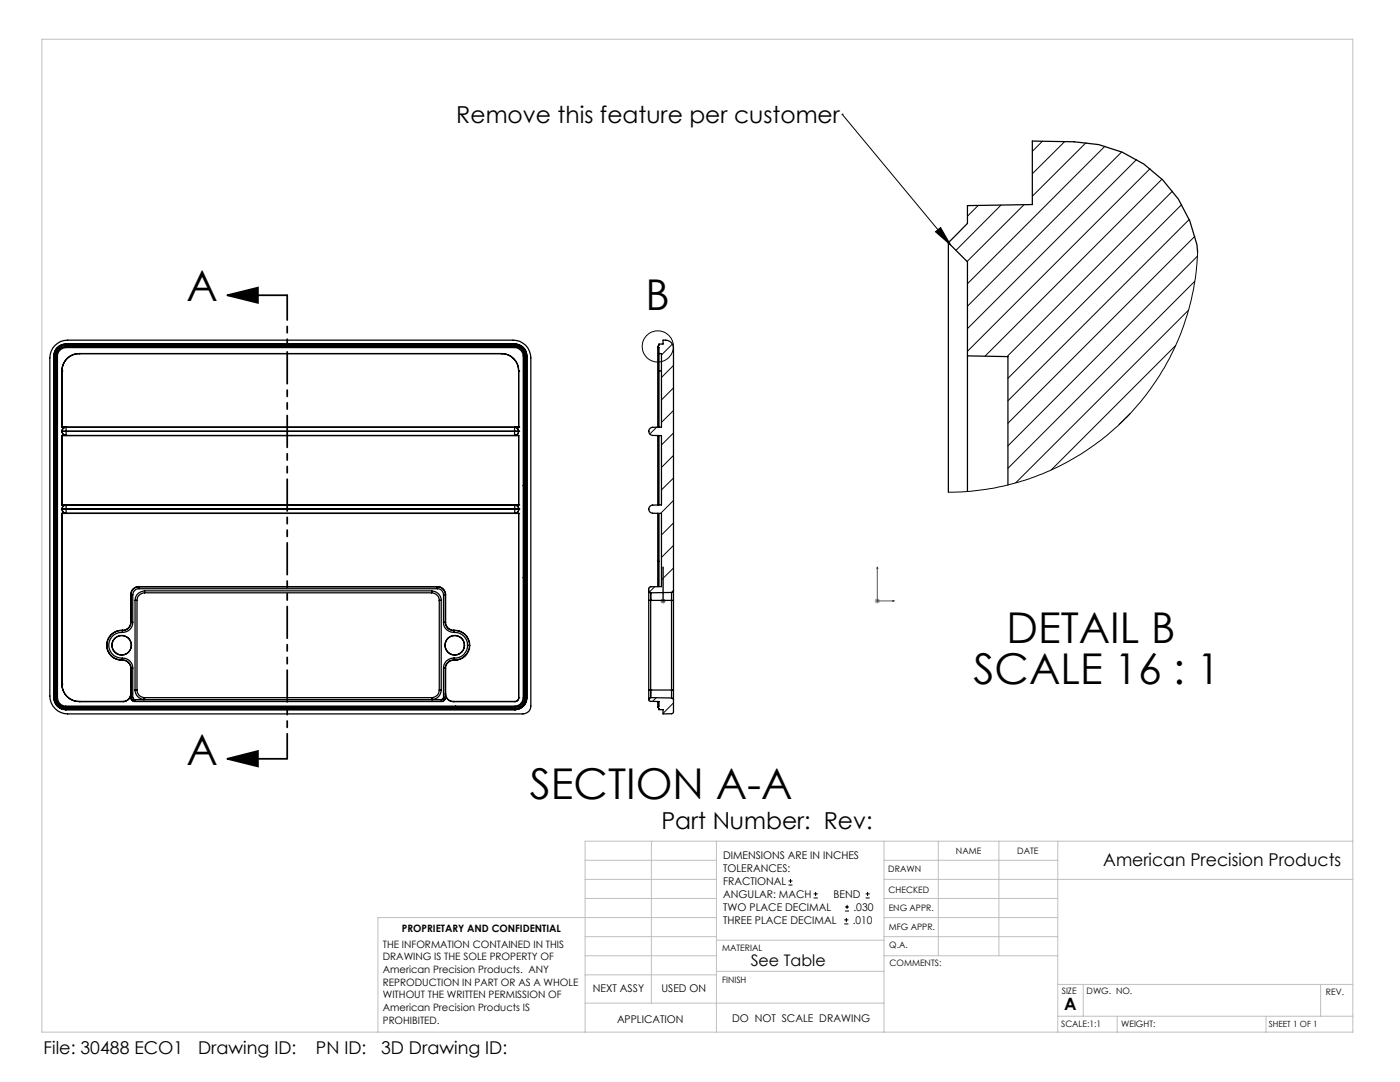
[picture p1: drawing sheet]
<svg xmlns="http://www.w3.org/2000/svg" width="279mm" height="216mm" viewBox="0 0 279 216" stroke-linecap="round" stroke-linejoin="round" font-family="sans-serif">
<g fill="none" stroke="#c0c0c0" stroke-width=".2">
<path d="M8.4 7.8h261.6v198.2h-261.6zM116.8 171.7h26.2M116.8 175.5h26.2M116.8 179.3h26.2M130 167.9v32.3M143 167.9v38.1M176.4 167.9v38.1M176.4 171.7h34.7M176.4 175.5h93.6M176.4 179.3h34.7M187.3 167.9v22.8M199.4 167.9v22.8"/>
<path d="M211.1 167.9v38.1M270 167.9h-153.2v38.1M116.8 190.7h26.2M116.8 186.9h26.2M116.8 194.5h26.2M143 193.8h33.4M143 187.6h33.4M143 183.1h-67.6v22.9M176.4 190.7h34.7M176.4 183.1h34.7M176.4 186.9h34.7M211.1 196.4h58.9"/>
<path d="M216.2 196.4v6.4M263.6 196.4v6.4M116.8 200.2h59.6M211.1 202.8h58.9M223 202.8v3.2M252.7 202.8v3.2"/>
</g>
<g fill="none" stroke="#000" stroke-width=".2">
<path d="M168.1 22.8h.1M168.1 22.8l21.6 26.1M186.7 46.2l1-.8 2 3.5z"/>
<circle cx="131.3" cy="69.1" r="3.1"/>
</g>
<path d="M45.4 58.9h11.9M45.4 58.9l6.1-1.5v3zM45.4 151.4h11.9M45.4 151.4l6.1-1.5v3z" fill="none" stroke="#000" stroke-width=".35"/>
<path d="M132.3 119.8v.2zM132.3 113.1v.4v-.4M132.3 119.9h.1M132.3 113.1v6.8M175.1 113.1v6.8h3.4M175.1 113.1l.1 .4h-.2zM178.2 119.8l.3 .1-.3 .1z" fill="none" stroke="#00f" stroke-width=".2"/>
<path d="M131.8 119.9h1M132 119.6l.7 .7M132.3 119.4v1M132.7 119.6l-.7 .7M174.6 119.9h1M174.7 119.6l.7 .7M175.1 119.4v1M175.4 119.6l-.7 .7" fill="none" stroke="#808080" stroke-width=".2"/>
<path d="M57.3 58.9v92.5" fill="none" stroke="#000" stroke-width=".35" stroke-dasharray="6.3 1.3 1.3 1.3 1.3 1.3" stroke-dashoffset="1.4"/>
<g fill="#000">
<path d="M186.7 46.2l1-.8 2 3.5z"/>
<path d="M45.4 58.9l6.1-1.5v3zM45.4 151.4l6.1-1.5v3z"/>
</g>
<g fill="#00f">
<path d="M178.2 119.8l.3 .1-.3 .1zM175.1 113.1l.1 .4h-.2z"/>
<path d="M132.3 119.8v.2zM132.3 113.1v.4zM132.3 119.8v.2zM132.3 113.1v.4z"/>
</g>
<g fill="none" stroke="#000" stroke-width=".25">
<path d="M189.3 48.4v49.8M189.3 48.4l3.8 3.8v18.8M189.3 48.4l3.8-3.8v-3.6l12.9-.2v-12.6l8.4 .1a25.2 25.2 0 0 1 24.6 22M10.8 71h.1M10.8 71v68.2M11 68.9a3.3 3.3 0 0 1 2.5-1h88.9a3.5 3.5 0 0 1 3.5 3.5v69.5a1.57 1.57 0 0 1-1.5 1.6h-90.9a3.6 3.6 0 0 1-3.6-3.6v-67.5a3.7 3.7 0 0 1 1.1-2.5zM11.5 69.7l1-.7 .6-.1h89.6a2.15 2.15 0 0 1 2.2 2.1v68.2a2.05 2.05 0 0 1-2.1 2.2h-89.7a2.15 2.15 0 0 1-2.1-2.2v-68.2l.1-.7zM11.8 69.7a4.2 4.2 0 0 1 3.2-.6h86.2a4.3 4.3 0 0 1 2.8 .5 4.1 4.1 0 0 1 .7 3.3v65a3 3 0 0 1-1.1 3l-1.5 .2h-86.9a6.7 6.7 0 0 1-3.2-.3l-.5-.5-.2-.7-.1-.7v-68l.2-.7zM12.1 69.7l1-.3h89.6a1.78 1.78 0 0 1 1.7 1.6v68.2a1.67 1.67 0 0 1-1.6 1.7h-89.7a1.64 1.64 0 0 1-1.6-1.7v-68.2l.2-.8zM12.3 74h.1M12.3 74v11.2M13.1 68.7a2.41 2.41 0 0 0-2.3 2.3"/>
<path d="M13.1 68.7h.1M13.1 68.7a2.35 2.35 0 0 0-2.3 2.3M13.1 68.7h89.7M15.8 70.6a3.4 3.4 0 0 0-3.5 3.4M15.8 70.6h.1M15.8 70.6a3.5 3.5 0 0 0-3.5 3.4M15.8 70.6h84.2M100 70.6a3.4 3.4 0 0 1 3.5 3.4M100 70.6h.1M100 70.6a3.5 3.5 0 0 1 3.5 3.4M102.8 68.7a2.35 2.35 0 0 1 2.3 2.3M102.8 68.7h.1"/>
<path d="M102.8 68.7a2.41 2.41 0 0 1 2.4 2.3M103.5 74h.1M103.5 74v11.2M105.1 71h.1M105.1 71v68.2M105.2 71v68.2M131.3 69.1v16.1M131.3 69.1l.2 .3v1.2M131.3 69.1l.2-.2v-.2h.8v-.8a1.71 1.71 0 0 1 2.1 1.6v48.3M131.5 70.6h.5v14.6l-1.8 .1a.85 .85 0 0 0-.7 .7M131.5 70.6v3.4M131.5 74v11.2"/>
<path d="M131.5 74h.5M193.1 71v27.1M193.1 71l8.1 .2v25.6M12.3 86.1a.85 .85 0 0 0 .9 .8M12.3 85.2h.1M12.3 86h.1M12.3 86v.1M12.3 85.2h91.2M12.4 86.1a.85 .85 0 0 0 .8 .8M12.4 86.1h.8M12.4 86v.1M12.4 86.1h-.1"/>
<path d="M13.2 86.1v.8M13.2 85.3v.7M13.2 85.3a.78 .78 0 0 0-.8 .7M13.2 85.3a.71 .71 0 0 0-.9 .7M13.2 86v.1M13.2 86h89.5M13.2 85.3h89.5M102.7 86.1v.7a.68 .68 0 0 0 .8-.7M102.7 86.1h.8M102.7 85.3v.7M102.7 85.3a.78 .78 0 0 1 .8 .7M102.7 85.3a.71 .71 0 0 1 .8 .7"/>
<path d="M102.7 86v.1M103.5 86a.79 .79 0 0 1-.8 .9M103.5 86h.1M103.5 85.2h.1M104.4 96.9h.5M129.5 86.1a.85 .85 0 0 0 .7 .8h1.8v13.9h-1.8a.85 .85 0 0 0-.7 .8M129.5 86v.1M131.3 86.9v13.9M131.5 86.9v13.9M11 112h.5M12.3 101.6a.91 .91 0 0 0 .9 .8M12.3 100.8h.1"/>
<path d="M12.3 102.4h.1M12.3 100.8v-13.9h91.2v13.9M12.3 101.6h.1M12.3 102.4h91.2M12.3 100.8h91.2M12.3 102.4v34.1M12.4 101.6h.8M12.4 101.6a.85 .85 0 0 0 .8 .8M12.4 101.6h.1M12.4 101.6h-.1M13.2 101.6v.8M13.2 100.8a.85 .85 0 0 0-.8 .8"/>
<path d="M13.2 100.8v.8M13.2 100.8a.83 .83 0 0 0-.9 .8M13.2 101.6h.1M13.2 101.6h89.5M13.2 100.8h89.5M13.2 102.4h.1M26.1 118.7v5.5M26.1 118.7h.1M26.1 118.7h.4M26.5 118.7v5.5M27 119.8h.3M27 119.8v17.9"/>
<path d="M27.3 119.8v17.9M27.7 117.5a1.27 1.27 0 0 0-1.2 1.2M27.7 117.1a1.57 1.57 0 0 0-1.6 1.6M27.7 117.1v.4M27.7 117.5h59.6M27.7 117.1h59.6M27.7 117.1h.1M28.9 117.9a1.93 1.93 0 0 0-1.9 1.9M28.9 117.9v.4M28.9 118.3a1.57 1.57 0 0 0-1.6 1.5M28.9 117.9h57.2M28.9 118.3h57.2"/>
<path d="M86.1 117.9a1.93 1.93 0 0 1 2 1.9M86.1 117.9v.4M86.1 118.3a1.57 1.57 0 0 1 1.6 1.5M87.3 117.5a1.21 1.21 0 0 1 1.2 1.2M87.3 117.1a1.57 1.57 0 0 1 1.6 1.6M87.3 117.1v.4M87.3 117.1a1.63 1.63 0 0 1 1.6 1.6M87.3 117.1h.1M87.7 119.8h.4M87.7 119.8v17.9M88.1 119.8v17.9M88.5 118.7h.4"/>
<path d="M88.5 118.7v5.5M88.9 118.7v5.5M88.9 118.7h.1M102.7 101.6v.8M102.7 100.8v.8M102.7 101.6h.8M102.7 100.8a.85 .85 0 0 1 .8 .8M102.7 100.8a.71 .71 0 0 1 .8 .8M102.7 101.6h.1M103.5 100.8h.1M103.5 102.4h.1M103.5 102.4v36.8"/>
<path d="M103.5 101.6a.85 .85 0 0 1-.8 .8M103.5 101.6h.1M103.5 101.6a.78 .78 0 0 1-.8 .8M104.4 115.3h.5M129.5 117.9v.2l.4 .2M129.5 101.6a.85 .85 0 0 0 .7 .8h1.8v14.7h-2.2l-.3 .3v.5M129.5 119.8h.4M129.5 117.9v1.9M129.5 101.6h.1M129.5 119.8v17.9M129.9 118.3v1.5M129.9 119.8h.1"/>
<path d="M129.9 119.8h4.1M129.9 119.8v17.9M131.3 112h.2M131.3 102.4v14.7M131.5 102.4v14.7M134 118.2v1.6M134 119.8h.4M134 118.2l-4.1 .1M134 119.8v17.9M134.4 117.8l-.1 .3-.3 .1M134.4 117.8v2M134.4 119.8v17.9"/>
<path d="M10.8 139.2a2.41 2.41 0 0 0 2.3 2.4M10.8 139.2h.1M10.8 139.2a2.35 2.35 0 0 0 2.3 2.4M12.3 136.5a3.4 3.4 0 0 0 3.5 3.5M12.3 136.5h.1M12.3 136.5a3.5 3.5 0 0 0 3.5 3.5M15.8 140h.1M15.8 140h8.8M22.3 128.8a1.96 1.96 0 0 1 2-2 1.96 1.96 0 0 1 1.9 2M22.3 128.8a1.96 1.96 0 0 0 2 1.9 1.96 1.96 0 0 0 1.9-1.9M22.3 128.8h.1M22.4 128.8a1.92 1.92 0 0 0 1.9 1.9 1.92 1.92 0 0 0 1.9-1.9"/>
<path d="M22.4 128.8a1.92 1.92 0 0 1 1.9-2 1.92 1.92 0 0 1 1.9 2M24.4 131.3a1.94 1.94 0 0 1 2.1 2M24.4 126.2a2.58 2.58 0 0 0-2.7 2.6 2.58 2.58 0 0 0 2.7 2.5M24.4 131.3v.4M24.4 125.8a2.95 2.95 0 0 0-3.1 2.9 2.95 2.95 0 0 0 3.1 3M24.4 125.8v.4M24.4 131.7a1.69 1.69 0 0 1 1.7 1.6M24.4 131.7a1.63 1.63 0 0 1 1.7 1.6M24.4 125.8a2.98 2.98 0 0 0-3.1 2.9 2.98 2.98 0 0 0 3.1 3M24.4 125.8h.1M24.4 131.7h.1M24.6 140h.1"/>
<path d="M26.1 139.2a.77 .77 0 0 0 .8 .8M26.1 138.4h.1M26.1 124.2a1.57 1.57 0 0 1-1.7 1.6M26.1 138.4a1.51 1.51 0 0 1-1.5 1.6M26.1 138.4a1.57 1.57 0 0 1-1.5 1.6M26.1 133.3h.1M26.1 133.3v5.9M26.1 124.2h.1M26.1 139.2h.4M26.1 133.3h.4M26.1 139.2l.3 .5M26.1 124.2a1.69 1.69 0 0 1-1.7 1.6"/>
<path d="M26.1 124.2h.4M26.1 139.2h.1M26.2 128.8h.1M26.4 139.7l.5 .2M26.5 139.2l.1 .3M26.5 124.2a1.99 1.99 0 0 1-2.1 2M26.5 133.3v5.9M26.6 139.5l.3 .1M26.6 139.5l-.2 .2M26.9 140h61.2M26.9 139.6v.3M26.9 139.9h61.2"/>
<path d="M26.9 139.6h61.2M26.9 139.9v.1M27 137.7a1.94 1.94 0 0 0 1.7 1.9v-.4M27 137.7h.3M27.3 137.7a1.51 1.51 0 0 0 1.4 1.5M28.7 139.2h.2M28.7 139.2h.1M28.9 139.2h57.2M28.9 139.2v.4M86.1 139.2v.4M86.1 139.2h.2M86.3 139.2h.1"/>
<path d="M87.7 137.7h.4M87.7 137.7a1.51 1.51 0 0 1-1.4 1.5M88.1 137.7a1.94 1.94 0 0 1-1.8 1.9v-.4M88.1 139.6v.3M88.1 139.9v.1M88.4 139.5l-.3 .1M88.4 139.5l.3 .2M88.5 124.2a1.99 1.99 0 0 0 2.1 2M88.5 139.2l-.1 .3M88.5 139.2h.4M88.5 133.3h.4M88.5 124.2h.4"/>
<path d="M88.5 133.3v5.9M88.7 139.7l-.6 .2M88.8 128.8a1.96 1.96 0 0 1 2-2 1.96 1.96 0 0 1 1.9 2M88.8 128.8a1.96 1.96 0 0 0 2 1.9 1.96 1.96 0 0 0 1.9-1.9M88.8 128.8h.1M88.8 128.8a1.92 1.92 0 0 0 2 1.9 1.92 1.92 0 0 0 1.9-1.9M88.8 128.8a1.92 1.92 0 0 1 2-2 1.92 1.92 0 0 1 1.9 2M88.9 139.2l-.2 .5M88.9 124.2a1.63 1.63 0 0 0 1.7 1.6M88.9 133.3v5.9M88.9 139.2h.1M88.9 133.3h.1"/>
<path d="M88.9 124.2h.1M88.9 139.2a.77 .77 0 0 1-.8 .8M88.9 138.4a1.51 1.51 0 0 0 1.6 1.6M88.9 138.4h.1M88.9 138.4v.8M88.9 124.2a1.57 1.57 0 0 0 1.7 1.6M88.9 133.3v5.1M90.5 140h.1M90.5 140h12.2M90.6 131.7a1.69 1.69 0 0 0-1.7 1.6M90.6 125.8v.4M90.6 125.8a2.96 2.96 0 0 1 3.1 3"/>
<path d="M90.6 131.7a1.63 1.63 0 0 0-1.7 1.6M90.6 125.8h.1M90.6 131.7h.1M90.6 126.2a2.54 2.54 0 0 1 2.7 2.6M90.6 131.3a1.99 1.99 0 0 0-2.1 2M90.6 131.3v.4M92.7 128.8h.1M93.3 128.8a2.48 2.48 0 0 1-2.7 2.5M93.3 128.8h.4M93.7 128.8a2.96 2.96 0 0 1-3.1 2.9M93.7 128.8h.1M102.7 140h.1"/>
<path d="M103.5 139.2a.73 .73 0 0 1-.8 .8M103.5 139.2h.1M105.1 139.2a2.35 2.35 0 0 1-2.3 2.4M105.1 139.2h.1M105.2 139.2a2.41 2.41 0 0 1-2.4 2.4M129.5 139.6l.2 .3 1.8 .1v.9l-.2 .2M129.5 137.7h.4M129.5 137.7v1.9M129.9 139.2l-.4 .4M129.9 137.7v1.5M129.9 137.7h.1M129.9 139.2l4.1 .1"/>
<path d="M129.9 137.7h4.1M131.3 140v1.1M134 139.3l.3 .1 .1 .3M134 137.7v1.6M134 137.7h.4M134.4 139.7v2.4l-.3 .3-1.8 .1v-.9h-.8v-.2l-.2-.3M134.4 137.7v2M13.1 141.6h.1M13.1 141.6h89.7M90.9 140.9v.5M102.8 141.6h.1"/>
</g>
<g fill="none" stroke="#000" stroke-width=".2">
<path d="M208 28.2l-2 2M212.4 28.3l-6.4 6.4M216.7 28.5l-10.7 10.7M220.5 29.2l-27.4 27.4M223.9 30.3l-30.8 30.8M226.8 31.8l-33.7 33.8M229.5 33.7l-36.4 36.4M231.9 35.7l-35.3 35.3M234 38.1l-33 33M195.2 41l-2.1 2.1M199.8 40.9l-9 9.1M204.4 40.9l-11.4 11.3"/>
<path d="M235.8 40.8l-34.6 34.7M237.3 43.8l-36.1 36.2M238.4 56.1l-37.2 37.4M238.5 47.1l-37.3 37.4M239 51.1l-37.8 37.9M239 50.3a49.8 49.8 0 0 1-49.7 47.9M134.2 68.7l-2.2 2.1M134.4 72.9l-2.4 2.4M134.4 77.4l-2.4 2.4M234.6 68.9l-24.8 24.9M237.2 61.9l-34.5 34.4M131.1 85.2l-1.4 1.4"/>
<path d="M134.4 81.9l-2.4 2.4M134.4 86.4l-2.4 2.4M134.4 90.9l-2.4 2.4M134.4 95.4l-2.4 2.4M134.4 99.9l-2.6 2.5M225.6 82.5l-2.3 2.2M130.7 117.1l-1.1 1.1M134.4 104.4l-2.4 2.4M134.4 108.8l-2.4 2.4M134.4 113.3l-2.4 2.4M134.4 117.8l-.4 .4M131 139.2l-.8 .8"/>
<path d="M134.4 140.3l-2.1 2M157.4 176.6h.8M157.4 175.8h.8M157.8 175.4v.8M162.4 179.2h.8M162.4 178.4h.8M162.8 178v.8M172.8 179.2h.8M172.8 178.4h.8M173.1 178v.8M168.5 184.4h.8M168.5 183.6h.8"/>
<path d="M168.6 181.8h.8M168.6 181h.8M168.9 183.2v.8M169.1 180.6v.8"/>
</g>
<g font-size="8.5">
<text x="37.2" y="60.1">A</text>
<text x="128.9" y="61.8">B</text>
<text x="200.9" y="128.3">DETAIL B</text>
<text x="194.3" y="136.6">SCALE 16 : 1</text>
<text x="37.2" y="152.6">A</text>
<text x="105.7" y="159.4">SECTION A-A</text>
</g>
<g font-size="4.7">
<text x="91.1" y="24.5">Remove this feature per customer</text>
<text x="132" y="165.3">Part Number: Rev:</text>
</g>
<g font-size="3.5">
<text x="220.2" y="172.9">American Precision Products</text>
<text x="8.7" y="210.3">File: 30488 ECO1</text>
<text x="39.5" y="210.3">Drawing ID:</text>
<text x="63.1" y="210.3">PN ID:</text>
<text x="76.1" y="210.3">3D Drawing ID:</text>
</g>
<text font-size="3.4" x="212.4" y="201.4">A</text>
<text font-size="3.2" x="149.8" y="192.8">See Table</text>
<g font-size="2.1">
<text x="144.3" y="171.4">DIMENSIONS ARE IN INCHES</text>
<text x="144.3" y="174">TOLERANCES:</text>
<text x="144.3" y="176.6">FRACTIONAL</text>
<text x="144.3" y="179.2">ANGULAR: MACH</text>
<text x="166.4" y="179.2">BEND</text>
<text x="144.3" y="184.3">THREE PLACE DECIMAL</text>
<text x="144.3" y="181.8">TWO PLACE DECIMAL</text>
<text x="170.2" y="184.3">.010</text>
<text x="170.3" y="181.8">.030</text>
<text x="118.3" y="197.9">NEXT ASSY</text>
<text x="132" y="197.9">USED ON</text>
<text x="146.1" y="203.8">DO NOT SCALE DRAWING</text>
<text x="123.1" y="204">APPLICATION</text>
</g>
<g font-size="2">
<text x="76.4" y="189.1">THE INFORMATION CONTAINED IN THIS</text>
<text x="76.4" y="191.6">DRAWING IS THE SOLE PROPERTY OF</text>
<text x="80.2" y="186">PROPRIETARY AND CONFIDENTIAL</text>
<text x="76.4" y="194.2">American Precision Products. ANY</text>
<text x="76.4" y="196.7">REPRODUCTION IN PART OR AS A WHOLE</text>
<text x="76.4" y="199.2">WITHOUT THE WRITTEN PERMISSION OF</text>
<text x="76.4" y="201.7">American Precision Products IS</text>
<text x="76.4" y="204.3">PROHIBITED.</text>
</g>
<g font-size="1.8">
<text x="190.8" y="170.3">NAME</text>
<text x="203" y="170.4">DATE</text>
<text x="177.3" y="174.1">DRAWN</text>
<text x="177.3" y="178.1">CHECKED</text>
<text x="177.4" y="181.7">ENG APPR.</text>
<text x="177.4" y="185.5">MFG APPR.</text>
<text x="144.1" y="189.8">MATERIAL</text>
<text x="177.5" y="189.3">Q.A.</text>
<text x="144.1" y="196.2">FINISH</text>
<text x="177.5" y="192.8">COMMENTS:</text>
<text x="211.9" y="198.3">SIZE</text>
<text x="216.9" y="198.4">DWG. NO.</text>
<text x="264.6" y="198.5">REV.</text>
<text x="211.8" y="204.9">SCALE:1:1</text>
<text x="223.7" y="205">WEIGHT:</text>
</g>
<text font-size="1.7" x="253.2" y="204.9">SHEET 1 OF 1</text>
</svg>
